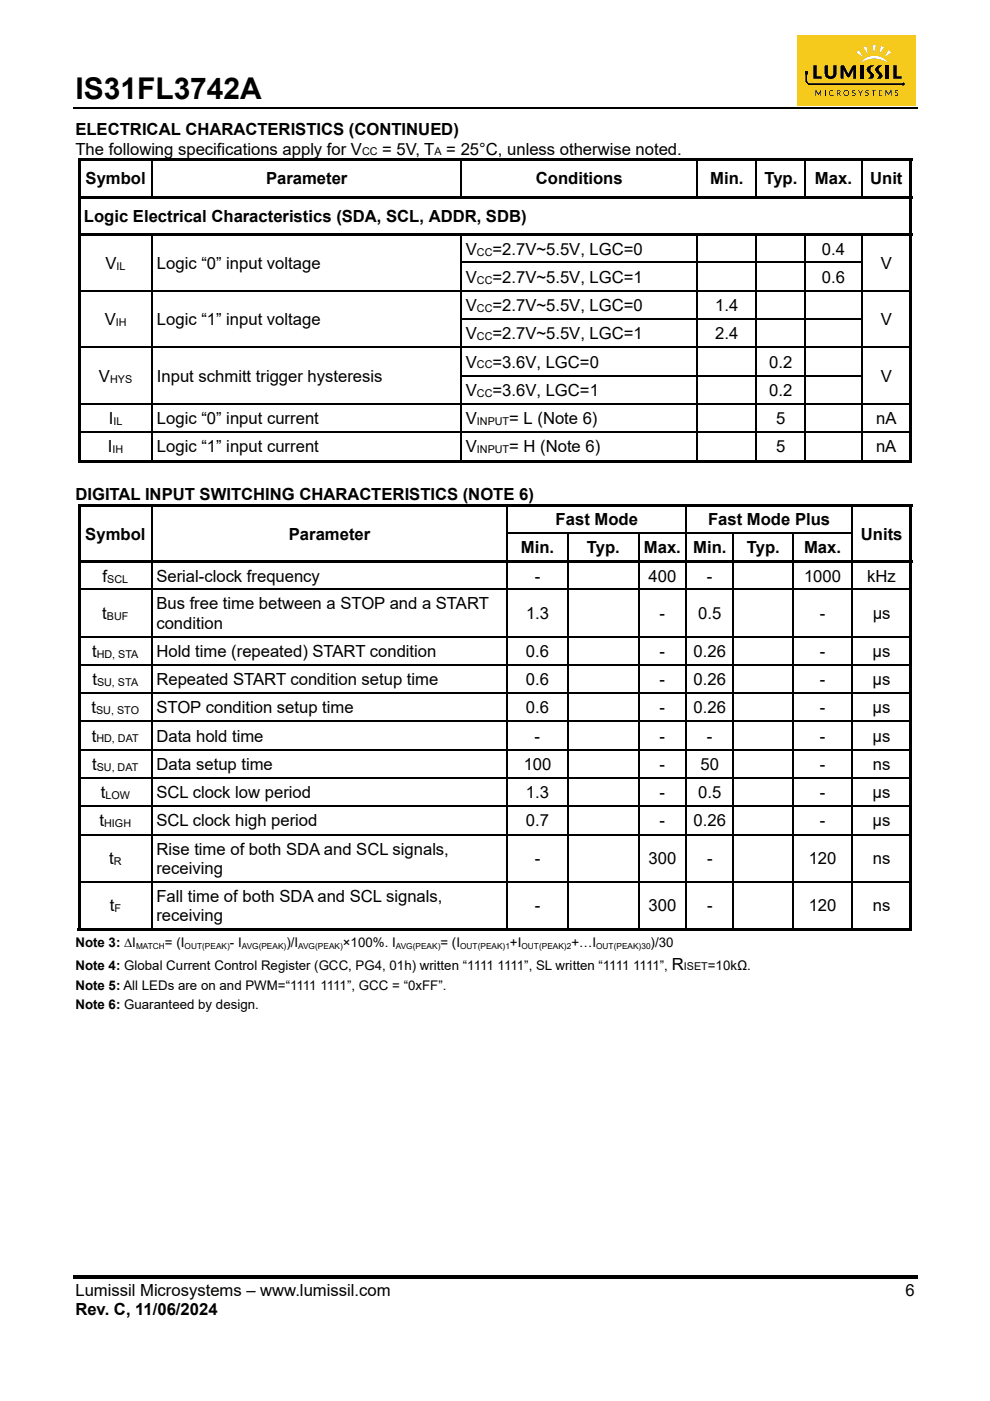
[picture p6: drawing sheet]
<svg xmlns="http://www.w3.org/2000/svg" width="210mm" height="297mm" viewBox="0 0 210 297" stroke-linecap="round" stroke-linejoin="round" font-family="sans-serif">
<path d="M15.5 22.8h179" fill="none" stroke="#000" stroke-width=".34"/>
<path d="M15.5 270.3h179v.8h-179z" fill="#000"/>
<path d="M169.1 7.4h25.2v15h-25.2z" fill="#f5ca1d"/>
<g fill="#040000">
<path d="M173 19.1h.1l.5 .9 .5-.9h.1v1.2h-.1v-.9l-.5 .8-.5-.8v.9h-.1z"/>
<path d="M175 19.1h.2v1.2h-.2z"/>
<path d="M176 19.3a.47 .47 0 0 1 .8 0 .49 .49 0 0 0-.7 .1 .49 .49 0 0 0 0 .6 .49 .49 0 0 0 .7 .1 .56 .56 0 0 1-.9 .1 .56 .56 0 0 1 0-.8z"/>
<path d="M180.8 19.2l.4-.1 .2 .2a.23 .23 0 0 0-.4-.1 .23 .23 0 0 0 .1 .4 .36 .36 0 0 1 .4 .3 .36 .36 0 0 1-.3 .4 .36 .36 0 0 1-.5-.2h.1a.26 .26 0 0 0 .4 .1 .26 .26 0 0 0 .1-.4 .26 .26 0 0 0-.4-.1l-.2-.1z"/>
<path d="M182 19.1h.2l.3 .6 .3-.6h.2l-.4 .7v.5h-.2v-.5z"/>
<path d="M183.6 19.2l.4-.1 .3 .1-.1 .1a.27 .27 0 0 0-.4-.1 .27 .27 0 0 0-.1 .4 .27 .27 0 0 0 .4 .1 .38 .38 0 0 1 0 .6 .38 .38 0 0 1-.6-.2h.1a.28 .28 0 0 0 .4 .1 .28 .28 0 0 0 .1-.4 .28 .28 0 0 0-.4-.1l-.1-.1z"/>
<path d="M184.8 19.1h1l-.4 .1v1.1h-.2v-1.1z"/>
<path d="M186.4 19.1h.8l-.6 .1v.5h.4l-.4 .1v.4l.6 .1h-.8z"/>
<path d="M187.8 19.1h.2l.4 .9 .5-.9h.2v1.2h-.2v-.9l-.5 .8-.4-.8v.9h-.2z"/>
<path d="M189.9 19.2l.3-.1 .2 .1v.1a.25 .25 0 0 0-.4 0 .25 .25 0 0 0 0 .3 .25 .25 0 0 0 .3 .1 .37 .37 0 0 1 .1 .6 .37 .37 0 0 1-.6-.2h.1a.27 .27 0 0 0 .4 .1 .27 .27 0 0 0 0-.4 .27 .27 0 0 0-.3-.1l-.2-.2z"/>
<path d="M172.5 13.8h.7v2.4h1.1v.5h-1.8z"/>
<path d="M174.9 13.8h.7v1.5a.6 .6 0 0 0 .4 .9 .6 .6 0 0 0 .7-.7v-1.7h.7v1.5a1.27 1.27 0 0 1-1.1 1.5 1.27 1.27 0 0 1-1.4-1.3z"/>
<path d="M178.3 13.8h.7l.9 1.9 .9-1.8 .8-.1v2.9h-.6v-1.9l-.8 1.5-.2 .1-.4-.1-.7-1.5v1.9h-.6z"/>
<path d="M182.5 13.8h.7v2.9h-.7z"/>
<path d="M187.9 13.8h.7v2.9h-.7z"/>
<path d="M189.5 13.8h.7v2.4h1v.5h-1.7z"/>
<path d="M184.2 14.1a1.17 1.17 0 0 1 1.2-.3 1.26 1.26 0 0 0-.8 1.1l.7 .7a.62 .62 0 0 1-.4 1.1h-.9a.68 .68 0 0 0 .6-.9l-.2-.2a.9 .9 0 0 1-.2-1.5z"/>
<path d="M185.9 14.1a1.17 1.17 0 0 1 1.3-.3v.1a.87 .87 0 0 0-.8 .8 .87 .87 0 0 0 .6 .9 .64 .64 0 0 1-.2 1.1h-1a.68 .68 0 0 0 .5-.9l-.1-.2a.9 .9 0 0 1-.3-1.5z"/>
<path d="M177.5 19.1h.3a.34 .34 0 0 1 .5 .2 .34 .34 0 0 1-.3 .5l.4 .5h-.2l-.4-.5h-.2v.5h-.1zM177.6 19.2v.5l.4-.1a.22 .22 0 0 0 .1-.3 .22 .22 0 0 0-.3-.1z"/>
<path d="M178.8 19.7a.65 .65 0 0 1 1.3 0 .65 .65 0 0 1-1.3 0zM179 19.7a.47 .47 0 0 0 .9 0 .47 .47 0 0 0-.9 0z"/>
</g>
<g fill="#fff">
<path d="M182.8 13a3.6 3.6 0 0 1 5.5 .3 5.1 5.1 0 0 0-5.7 0z"/>
<path d="M183.1 10l.7-.2 .3 1.7z"/>
<path d="M186.8 9.7l.7 .3-1 1.5z"/>
<path d="M185 9.6h.8l-.4 1.7z"/>
<path d="M181.6 11.1l.6-.5 .8 1.5z"/>
<path d="M188.5 10.6l.5 .5-1.4 1z"/>
</g>
<path d="M170.7 15.1h.7v.7h-.2v1.5l.4 .4h19.7a.33 .33 0 0 1 .5-.2 .33 .33 0 0 1 .1 .5 .33 .33 0 0 1-.5 .1l-20-.1-.5-.6z" fill="#040000"/>
<g fill="#000">
<path d="M16.5 33.5h.6v.5h-.6zM16.5 33.5h177v.5h-177zM193 33.5h.5v.5h-.5zM16.5 34h.6v7.5h-.6zM16.5 41.5h177v.6h-177zM16.5 42.1h.6v7.4h-.6zM16.5 49.5h177v.6h-177zM16.5 50.1h.6v5.4h-.6zM16.5 55.5h.6v.3h-.6zM32.2 55.5h.2v.3h-.2zM97.7 55.5h.2v.3h-.2zM147.8 55.5h.3v.3h-.3z"/>
<path d="M160.3 55.5h.2v.3h-.2zM170.7 55.5h.2v.3h-.2zM182.6 55.5h.3v.3h-.3zM193 34h.5v7.5h-.5zM193 42.1h.5v7.4h-.5zM193 50.1h.5v5.4h-.5zM193 55.5h.5v.3h-.5zM16.5 55.8h.6v5.7h-.6zM16.5 61.5h.6v.3h-.6zM16.5 61.8h.6v5.7h-.6zM16.5 67.5h.6v.3h-.6zM16.5 67.8h.6v5.7h-.6z"/>
<path d="M16.5 73.5h.6v.3h-.6zM16.5 73.8h.6v5.7h-.6zM16.5 79.5h.6v.3h-.6zM32.2 61.5h.2v.3h-.2zM32.2 67.5h.2v.3h-.2zM32.2 73.5h.2v.3h-.2zM32.2 79.5h.2v.3h-.2zM97.7 61.5h.2v.3h-.2zM97.7 67.5h.2v.3h-.2zM97.7 73.5h.2v.3h-.2zM97.7 79.5h.2v.3h-.2zM147.8 61.5h.3v.3h-.3z"/>
<path d="M147.8 67.5h.3v.3h-.3zM147.8 73.5h.3v.3h-.3zM147.8 79.5h.3v.3h-.3zM160.3 61.5h.2v.3h-.2zM160.3 67.5h.2v.3h-.2zM160.3 73.5h.2v.3h-.2zM160.3 79.5h.2v.3h-.2zM170.7 61.5h.2v.3h-.2zM170.7 67.5h.2v.3h-.2zM170.7 73.5h.2v.3h-.2zM170.7 79.5h.2v.3h-.2zM182.6 61.5h.3v.3h-.3z"/>
<path d="M182.6 67.5h.3v.3h-.3zM182.6 73.5h.3v.3h-.3zM182.6 79.5h.3v.3h-.3zM193 55.8h.5v5.7h-.5zM193 61.5h.5v.3h-.5zM193 61.8h.5v5.7h-.5zM193 67.5h.5v.3h-.5zM193 67.8h.5v5.7h-.5zM193 73.5h.5v.3h-.5zM193 73.8h.5v5.7h-.5zM193 79.5h.5v.3h-.5zM16.5 79.8h.6v5.7h-.6z"/>
<path d="M16.5 85.5h.6v.3h-.6zM16.5 85.8h.6v5.7h-.6zM16.5 91.5h.6v.3h-.6zM16.5 91.8h.6v6.2h-.6zM16.5 97.5h15.7v.5h-15.7zM32.2 85.5h.2v.3h-.2zM32.2 91.5h.2v.3h-.2zM32.2 97.5h65.5v.5h-65.5zM97.7 85.5h.2v.3h-.2zM97.7 91.5h.2v.3h-.2zM97.7 97.5h50.1v.5h-50.1zM147.8 85.5h.3v.3h-.3z"/>
<path d="M147.8 91.5h.3v.3h-.3zM147.8 97.5h12.5v.5h-12.5zM160.3 85.5h.2v.3h-.2zM160.3 91.5h.2v.3h-.2zM160.3 97.5h10.4v.5h-10.4zM170.7 85.5h.2v.3h-.2zM170.7 91.5h.2v.3h-.2zM170.7 97.5h11.9v.5h-11.9zM182.6 85.5h.3v.3h-.3zM182.6 91.5h.3v.3h-.3zM182.6 97.5h10.4v.5h-10.4zM193 79.8h.5v5.7h-.5z"/>
<path d="M193 85.5h.5v.3h-.5zM193 85.8h.5v5.7h-.5zM193 91.5h.5v.3h-.5zM193 91.8h.5v6.2h-.5zM193 97.5h.5v.5h-.5zM16.5 106.8h.6v.6h-.6zM16.5 106.8h177v.6h-177zM16.5 107.4h.6v5.4h-.6zM16.5 112.8h.6v.3h-.6zM16.5 113.1h.6v5.7h-.6zM16.5 118.8h177v.6h-177zM32 112.8h.3v.3h-.3z"/>
<path d="M107.5 112.8h.3v.3h-.3zM120.3 112.8h.2v.3h-.2zM135.4 112.8h.2v.3h-.2zM145.4 112.8h.2v.3h-.2zM155.4 112.8h.3v.3h-.3zM168 112.8h.3v.3h-.3zM180.6 112.8h.3v.3h-.3zM193 106.8h.5v.6h-.5zM193 107.4h.5v5.4h-.5zM193 112.8h.5v.3h-.5zM193 113.1h.5v5.7h-.5zM16.5 119.4h.6v5.4h-.6z"/>
<path d="M16.5 124.8h.6v.3h-.6zM16.5 125.1h.6v9.7h-.6zM16.5 134.8h.6v.3h-.6zM32 124.8h.3v.3h-.3zM32 134.8h.3v.3h-.3zM107.5 124.8h.3v.3h-.3zM107.5 134.8h.3v.3h-.3zM120.3 124.8h.2v.3h-.2zM120.3 134.8h.2v.3h-.2zM135.4 124.8h.2v.3h-.2zM135.4 134.8h.2v.3h-.2zM145.4 124.8h.2v.3h-.2z"/>
<path d="M145.4 134.8h.2v.3h-.2zM155.4 124.8h.3v.3h-.3zM155.4 134.8h.3v.3h-.3zM168 124.8h.3v.3h-.3zM168 134.8h.3v.3h-.3zM180.6 124.8h.3v.3h-.3zM180.6 134.8h.3v.3h-.3zM193 119.4h.5v5.4h-.5zM193 124.8h.5v.3h-.5zM193 125.1h.5v9.7h-.5zM193 134.8h.5v.3h-.5zM16.5 135.1h.6v5.7h-.6z"/>
<path d="M16.5 140.8h.6v.3h-.6zM16.5 141.1h.6v5.7h-.6zM16.5 146.8h.6v.3h-.6zM16.5 147.1h.6v5.7h-.6zM16.5 152.8h.6v.3h-.6zM16.5 153.1h.6v5.7h-.6zM16.5 158.8h.6v.3h-.6zM32 140.8h.3v.3h-.3zM32 146.8h.3v.3h-.3zM32 152.8h.3v.3h-.3zM32 158.8h.3v.3h-.3zM107.5 140.8h.3v.3h-.3z"/>
<path d="M107.5 146.8h.3v.3h-.3zM107.5 152.8h.3v.3h-.3zM107.5 158.8h.3v.3h-.3zM120.3 140.8h.2v.3h-.2zM120.3 146.8h.2v.3h-.2zM120.3 152.8h.2v.3h-.2zM120.3 158.8h.2v.3h-.2zM135.4 140.8h.2v.3h-.2zM135.4 146.8h.2v.3h-.2zM135.4 152.8h.2v.3h-.2zM135.4 158.8h.2v.3h-.2zM145.4 140.8h.2v.3h-.2z"/>
<path d="M145.4 146.8h.2v.3h-.2zM145.4 152.8h.2v.3h-.2zM145.4 158.8h.2v.3h-.2zM155.4 140.8h.3v.3h-.3zM155.4 146.8h.3v.3h-.3zM155.4 152.8h.3v.3h-.3zM155.4 158.8h.3v.3h-.3zM168 140.8h.3v.3h-.3zM168 146.8h.3v.3h-.3zM168 152.8h.3v.3h-.3zM168 158.8h.3v.3h-.3zM180.6 140.8h.3v.3h-.3z"/>
<path d="M180.6 146.8h.3v.3h-.3zM180.6 152.8h.3v.3h-.3zM180.6 158.8h.3v.3h-.3zM193 135.1h.5v5.7h-.5zM193 140.8h.5v.3h-.5zM193 141.1h.5v5.7h-.5zM193 146.8h.5v.3h-.5zM193 147.1h.5v5.7h-.5zM193 152.8h.5v.3h-.5zM193 153.1h.5v5.7h-.5zM193 158.8h.5v.3h-.5zM16.5 159.1h.6v5.7h-.6z"/>
<path d="M16.5 164.8h.6v.3h-.6zM16.5 165.1h.6v5.7h-.6zM16.5 170.8h.6v.3h-.6zM16.5 171.1h.6v5.7h-.6zM16.5 176.8h.6v.3h-.6zM32 164.8h.3v.3h-.3zM32 170.8h.3v.3h-.3zM32 176.8h.3v.3h-.3zM107.5 164.8h.3v.3h-.3zM107.5 170.8h.3v.3h-.3zM107.5 176.8h.3v.3h-.3zM120.3 164.8h.2v.3h-.2z"/>
<path d="M120.3 170.8h.2v.3h-.2zM120.3 176.8h.2v.3h-.2zM135.4 164.8h.2v.3h-.2zM135.4 170.8h.2v.3h-.2zM135.4 176.8h.2v.3h-.2zM145.4 164.8h.2v.3h-.2zM145.4 170.8h.2v.3h-.2zM145.4 176.8h.2v.3h-.2zM155.4 164.8h.3v.3h-.3zM155.4 170.8h.3v.3h-.3zM155.4 176.8h.3v.3h-.3zM168 164.8h.3v.3h-.3z"/>
<path d="M168 170.8h.3v.3h-.3zM168 176.8h.3v.3h-.3zM180.6 164.8h.3v.3h-.3zM180.6 170.8h.3v.3h-.3zM180.6 176.8h.3v.3h-.3zM193 159.1h.5v5.7h-.5zM193 164.8h.5v.3h-.5zM193 165.1h.5v5.7h-.5zM193 170.8h.5v.3h-.5zM193 171.1h.5v5.7h-.5zM193 176.8h.5v.3h-.5zM16.5 177.1h.6v9.7h-.6z"/>
<path d="M16.5 186.8h.6v.3h-.6zM16.5 187.1h.6v10.2h-.6zM16.5 196.8h15.5v.5h-15.5zM32 186.8h.3v.3h-.3zM32 196.8h75.5v.5h-75.5zM107.5 186.8h.3v.3h-.3zM107.5 196.8h12.8v.5h-12.8zM120.3 186.8h.2v.3h-.2zM120.3 196.8h15.1v.5h-15.1zM135.4 186.8h.2v.3h-.2zM135.4 196.8h10v.5h-10zM145.4 186.8h.2v.3h-.2z"/>
<path d="M145.4 196.8h10v.5h-10zM155.4 186.8h.3v.3h-.3zM155.4 196.8h12.6v.5h-12.6zM168 186.8h.3v.3h-.3zM168 196.8h12.6v.5h-12.6zM180.6 186.8h.3v.3h-.3zM180.6 196.8h12.4v.5h-12.4zM193 177.1h.5v9.7h-.5zM193 186.8h.5v.3h-.5zM193 187.1h.5v10.2h-.5zM193 196.8h.5v.5h-.5z"/>
</g>
<g fill="none" stroke="#000" stroke-width=".25">
<path d="M32.3 34v7.5M97.8 34v7.5M147.9 34v7.5M160.4 34v7.5M170.8 34v7.5M182.8 34v7.5M32.3 50.1v5.4M32.3 55.8v5.7M97.8 50.1v5.4M97.8 55.8v5.7M97.9 55.6h49.9M147.9 50.1v5.4"/>
<path d="M147.9 55.8v5.7M148.1 55.6h12.2M160.4 50.1v5.4M160.4 55.8v5.7M160.5 55.6h10.2M170.8 50.1v5.4M170.8 55.8v5.7M170.9 55.6h11.7M182.8 50.1v5.4M182.8 55.8v5.7M17.1 61.7h15.1M17.1 73.6h15.1"/>
<path d="M32.3 61.8v5.7M32.3 67.8v5.7M32.3 73.8v5.7M32.3 79.8v5.7M32.4 61.7h65.3M32.4 73.6h65.3M97.8 61.8v5.7M97.8 67.8v5.7M97.8 73.8v5.7M97.8 79.8v5.7M97.9 61.7h49.9M97.9 67.6h49.9"/>
<path d="M97.9 73.6h49.9M97.9 79.7h49.9M147.9 61.8v5.7M147.9 67.8v5.7M147.9 73.8v5.7M147.9 79.8v5.7M148.1 61.7h12.2M148.1 67.6h12.2M148.1 73.6h12.2M148.1 79.7h12.2M160.4 61.8v5.7M160.4 67.8v5.7"/>
<path d="M160.4 73.8v5.7M160.4 79.8v5.7M160.5 61.7h10.2M160.5 67.6h10.2M160.5 73.6h10.2M160.5 79.7h10.2M170.8 61.8v5.7M170.8 67.8v5.7M170.8 73.8v5.7M170.8 79.8v5.7M170.9 61.7h11.7M170.9 67.6h11.7"/>
<path d="M170.9 73.6h11.7M170.9 79.7h11.7M182.8 61.8v5.7M182.8 67.8v5.7M182.8 73.8v5.7M182.8 79.8v5.7M182.9 61.7h10.1M182.9 73.6h10.1M17.1 85.6h15.1M17.1 91.6h15.1M32.3 85.8v5.7M32.3 91.8v5.7"/>
<path d="M32.4 85.6h65.3M32.4 91.6h65.3M97.8 85.8v5.7M97.8 91.8v5.7M97.9 85.6h49.9M97.9 91.6h49.9M147.9 85.8v5.7M147.9 91.8v5.7M148.1 85.6h12.2M148.1 91.6h12.2M160.4 85.8v5.7M160.4 91.8v5.7"/>
<path d="M160.5 85.6h10.2M160.5 91.6h10.2M170.8 85.8v5.7M170.8 91.8v5.7M170.9 85.6h11.7M170.9 91.6h11.7M182.8 85.8v5.7M182.8 91.8v5.7M182.9 85.6h10.1M182.9 91.6h10.1M32.2 107.4v5.4M32.2 113.1v5.7"/>
<path d="M32.2 119.4v5.4M107.6 107.4v5.4M107.6 113.1v5.7M107.6 119.4v5.4M107.8 112.9h12.5M120.4 113.1v5.7M120.4 119.4v5.4M120.5 112.9h14.9M135.5 113.1v5.7M135.5 119.4v5.4M135.6 112.9h9.8M145.5 107.4v5.4"/>
<path d="M145.5 113.1v5.7M145.5 119.4v5.4M145.6 112.9h9.8M155.6 113.1v5.7M155.6 119.4v5.4M155.7 112.9h12.3M168.2 113.1v5.7M168.2 119.4v5.4M168.3 112.9h12.3M180.8 107.4v5.4M180.8 113.1v5.7M180.8 119.4v5.4"/>
<path d="M17.1 124.9h14.9M17.1 135h14.9M32.2 125.1v9.7M32.2 135.1v5.7M32.3 124.9h75.2M32.3 135h75.2M107.6 125.1v9.7M107.6 135.1v5.7M107.8 124.9h12.5M107.8 135h12.5M120.4 125.1v9.7M120.4 135.1v5.7"/>
<path d="M120.5 124.9h14.9M120.5 135h14.9M135.5 125.1v9.7M135.5 135.1v5.7M135.6 124.9h9.8M135.6 135h9.8M145.5 125.1v9.7M145.5 135.1v5.7M145.6 124.9h9.8M145.6 135h9.8M155.6 125.1v9.7M155.6 135.1v5.7"/>
<path d="M155.7 124.9h12.3M155.7 135h12.3M168.2 125.1v9.7M168.2 135.1v5.7M168.3 124.9h12.3M168.3 135h12.3M180.8 125.1v9.7M180.8 135.1v5.7M180.9 124.9h12.1M180.9 135h12.1M17.1 140.9h14.9M17.1 146.9h14.9"/>
<path d="M17.1 153h14.9M17.1 158.9h14.9M32.2 141.1v5.7M32.2 147.1v5.7M32.2 153.1v5.7M32.2 159.1v5.7M32.3 140.9h75.2M32.3 146.9h75.2M32.3 153h75.2M32.3 158.9h75.2M107.6 141.1v5.7M107.6 147.1v5.7"/>
<path d="M107.6 153.1v5.7M107.6 159.1v5.7M107.8 140.9h12.5M107.8 146.9h12.5M107.8 153h12.5M107.8 158.9h12.5M120.4 141.1v5.7M120.4 147.1v5.7M120.4 153.1v5.7M120.4 159.1v5.7M120.5 140.9h14.9M120.5 146.9h14.9"/>
<path d="M120.5 153h14.9M120.5 158.9h14.9M135.5 141.1v5.7M135.5 147.1v5.7M135.5 153.1v5.7M135.5 159.1v5.7M135.6 140.9h9.8M135.6 146.9h9.8M135.6 153h9.8M135.6 158.9h9.8M145.5 141.1v5.7M145.5 147.1v5.7"/>
<path d="M145.5 153.1v5.7M145.5 159.1v5.7M145.6 140.9h9.8M145.6 146.9h9.8M145.6 153h9.8M145.6 158.9h9.8M155.6 141.1v5.7M155.6 147.1v5.7M155.6 153.1v5.7M155.6 159.1v5.7M155.7 140.9h12.3M155.7 146.9h12.3"/>
<path d="M155.7 153h12.3M155.7 158.9h12.3M168.2 141.1v5.7M168.2 147.1v5.7M168.2 153.1v5.7M168.2 159.1v5.7M168.3 140.9h12.3M168.3 146.9h12.3M168.3 153h12.3M168.3 158.9h12.3M180.8 141.1v5.7M180.8 147.1v5.7"/>
<path d="M180.8 153.1v5.7M180.8 159.1v5.7M180.9 140.9h12.1M180.9 146.9h12.1M180.9 153h12.1M180.9 158.9h12.1M17.1 164.9h14.9M17.1 170.9h14.9M17.1 176.9h14.9M32.2 165.1v5.7M32.2 171.1v5.7M32.2 177.1v9.7"/>
<path d="M32.3 164.9h75.2M32.3 170.9h75.2M32.3 176.9h75.2M107.6 165.1v5.7M107.6 171.1v5.7M107.6 177.1v9.7M107.8 164.9h12.5M107.8 170.9h12.5M107.8 176.9h12.5M120.4 165.1v5.7M120.4 171.1v5.7M120.4 177.1v9.7"/>
<path d="M120.5 164.9h14.9M120.5 170.9h14.9M120.5 176.9h14.9M135.5 165.1v5.7M135.5 171.1v5.7M135.5 177.1v9.7M135.6 164.9h9.8M135.6 170.9h9.8M135.6 176.9h9.8M145.5 165.1v5.7M145.5 171.1v5.7M145.5 177.1v9.7"/>
<path d="M145.6 164.9h9.8M145.6 170.9h9.8M145.6 176.9h9.8M155.6 165.1v5.7M155.6 171.1v5.7M155.6 177.1v9.7M155.7 164.9h12.3M155.7 170.9h12.3M155.7 176.9h12.3M168.2 165.1v5.7M168.2 171.1v5.7M168.2 177.1v9.7"/>
<path d="M168.3 164.9h12.3M168.3 170.9h12.3M168.3 176.9h12.3M180.8 165.1v5.7M180.8 171.1v5.7M180.8 177.1v9.7M180.9 164.9h12.1M180.9 170.9h12.1M180.9 176.9h12.1M17.1 186.9h14.9M32.2 187.1v9.7M32.3 186.9h75.2"/>
<path d="M107.6 187.1v9.7M107.8 186.9h12.5M120.4 187.1v9.7M120.5 186.9h14.9M135.5 187.1v9.7M135.6 186.9h9.8M145.5 187.1v9.7M145.6 186.9h9.8M155.6 187.1v9.7M155.7 186.9h12.3M168.2 187.1v9.7M168.3 186.9h12.3"/>
<path d="M180.8 187.1v9.7M180.9 186.9h12.1"/>
</g>
<text font-size="6.3" x="16" y="21">IS31FL3742A</text>
<g font-size="3.5">
<text x="16" y="28.7">ELECTRICAL CHARACTERISTICS (CONTINUED)</text>
<text x="16" y="32.8">The following specifications apply for V</text>
<text x="81.1" y="32.8">= 5V, T</text>
<text x="94.7" y="32.8">= 25°C, unless otherwise noted.</text>
<text x="18.2" y="39.1">Symbol</text>
<text x="56.4" y="39.1">Parameter</text>
<text x="113.6" y="39.1">Conditions</text>
<text x="150.6" y="39.1">Min.</text>
<text x="162.1" y="39.1">Typ.</text>
<text x="172.9" y="39.1">Max.</text>
<text x="184.6" y="39.1">Unit</text>
<text x="17.8" y="47.1">Logic Electrical Characteristics (SDA, SCL, ADDR, SDB)</text>
<text x="22.4" y="57.1">V</text>
<text x="33.3" y="57.1">Logic “0” input voltage</text>
<text x="98.8" y="59.9">V</text>
<text x="98.8" y="54.1">V</text>
<text x="104.5" y="54.1">=2.7V~5.5V, LGC=0</text>
<text x="104.5" y="59.9">=2.7V~5.5V, LGC=1</text>
<text x="174.3" y="54.1">0.4</text>
<text x="174.3" y="59.9">0.6</text>
<text x="186.8" y="57.1">V</text>
<text x="98.8" y="65.9">V</text>
<text x="104.5" y="65.9">=2.7V~5.5V, LGC=0</text>
<text x="151.7" y="65.9">1.4</text>
<text x="22.2" y="68.9">V</text>
<text x="33.3" y="68.9">Logic “1” input voltage</text>
<text x="98.8" y="71.9">V</text>
<text x="104.5" y="71.9">=2.7V~5.5V, LGC=1</text>
<text x="151.7" y="71.9">2.4</text>
<text x="186.8" y="68.9">V</text>
<text x="98.8" y="77.9">V</text>
<text x="104.5" y="77.9">=3.6V, LGC=0</text>
<text x="163.2" y="77.9">0.2</text>
<text x="21" y="80.9">V</text>
<text x="33.3" y="80.9">Input schmitt trigger hysteresis</text>
<text x="98.8" y="83.9">V</text>
<text x="104.5" y="83.9">=3.6V, LGC=1</text>
<text x="163.2" y="83.9">0.2</text>
<text x="186.8" y="80.9">V</text>
<text x="23.1" y="89.9">I</text>
<text x="33.3" y="89.9">Logic “0” input current</text>
<text x="98.8" y="89.9">V</text>
<text x="108" y="89.9">= L (Note 6)</text>
<text x="164.6" y="89.9">5</text>
<text x="185.8" y="89.9">nA</text>
<text x="22.9" y="95.9">I</text>
<text x="33.3" y="95.9">Logic “1” input current</text>
<text x="98.8" y="95.9">V</text>
<text x="108" y="95.9">= H (Note 6)</text>
<text x="164.6" y="95.9">5</text>
<text x="185.8" y="95.9">nA</text>
<text x="16" y="106.1">DIGITAL INPUT SWITCHING CHARACTERISTICS (NOTE 6)</text>
<text x="117.9" y="111.4">Fast Mode</text>
<text x="150.2" y="111.4">Fast Mode Plus</text>
<text x="18.1" y="114.4">Symbol</text>
<text x="61.3" y="114.4">Parameter</text>
<text x="110.5" y="117.2">Min.</text>
<text x="124.5" y="117.2">Typ.</text>
<text x="136.6" y="117.2">Max.</text>
<text x="147" y="117.2">Min.</text>
<text x="158.4" y="117.2">Typ.</text>
<text x="170.6" y="117.2">Max.</text>
<text x="182.6" y="114.4">Units</text>
<text x="21.8" y="123.4">f</text>
<text x="33.2" y="123.4">Serial-clock frequency</text>
<text x="113.4" y="123.4">-</text>
<text x="137.6" y="123.4">400</text>
<text x="149.9" y="123.4">-</text>
<text x="170.5" y="123.4">1000</text>
<text x="183.9" y="123.4">kHz</text>
<text x="21.7" y="131.2">t</text>
<text x="33.2" y="129.2">Bus free time between a STOP and a START</text>
<text x="111.6" y="131.2">1.3</text>
<text x="139.9" y="131.2">-</text>
<text x="148.1" y="131.2">0.5</text>
<text x="173.9" y="131.2">-</text>
<text x="185.1" y="131.2">μs</text>
<text x="33.2" y="133.3">condition</text>
<text x="19.5" y="139.2">t</text>
<text x="33.2" y="139.2">Hold time (repeated) START condition</text>
<text x="111.5" y="139.2">0.6</text>
<text x="139.9" y="139.2">-</text>
<text x="147.1" y="139.2">0.26</text>
<text x="173.9" y="139.2">-</text>
<text x="185.1" y="139.2">μs</text>
<text x="19.6" y="145.2">t</text>
<text x="33.2" y="145.2">Repeated START condition setup time</text>
<text x="111.6" y="145.2">0.6</text>
<text x="139.9" y="145.2">-</text>
<text x="147.1" y="145.2">0.26</text>
<text x="173.9" y="145.2">-</text>
<text x="185.1" y="145.2">μs</text>
<text x="19.4" y="151.2">t</text>
<text x="33.2" y="151.2">STOP condition setup time</text>
<text x="111.6" y="151.2">0.6</text>
<text x="139.9" y="151.2">-</text>
<text x="147.1" y="151.2">0.26</text>
<text x="173.9" y="151.2">-</text>
<text x="185.1" y="151.2">μs</text>
<text x="19.5" y="157.2">t</text>
<text x="33.2" y="157.2">Data hold time</text>
<text x="113.4" y="157.2">-</text>
<text x="139.9" y="157.2">-</text>
<text x="149.9" y="157.2">-</text>
<text x="173.9" y="157.2">-</text>
<text x="185.1" y="157.2">μs</text>
<text x="19.5" y="163.2">t</text>
<text x="33.2" y="163.2">Data setup time</text>
<text x="111.1" y="163.2">100</text>
<text x="139.9" y="163.2">-</text>
<text x="148.6" y="163.2">50</text>
<text x="173.9" y="163.2">-</text>
<text x="185.1" y="163.2">ns</text>
<text x="21.4" y="169.2">t</text>
<text x="33.2" y="169.2">SCL clock low period</text>
<text x="111.5" y="169.2">1.3</text>
<text x="139.9" y="169.2">-</text>
<text x="148.1" y="169.2">0.5</text>
<text x="173.9" y="169.2">-</text>
<text x="185.1" y="169.2">μs</text>
<text x="21.1" y="175.2">t</text>
<text x="33.2" y="175.2">SCL clock high period</text>
<text x="111.5" y="175.2">0.7</text>
<text x="139.9" y="175.2">-</text>
<text x="147.1" y="175.2">0.26</text>
<text x="173.9" y="175.2">-</text>
<text x="185.1" y="175.2">μs</text>
<text x="23.2" y="183.2">t</text>
<text x="33.2" y="181.2">Rise time of both SDA and SCL signals,</text>
<text x="33.2" y="185.3">receiving</text>
<text x="113.4" y="183.2">-</text>
<text x="137.6" y="183.2">300</text>
<text x="150" y="183.2">-</text>
<text x="171.5" y="183.2">120</text>
<text x="185.1" y="183.2">ns</text>
<text x="33.2" y="191.2">Fall time of both SDA and SCL signals,</text>
<text x="23.3" y="193.2">t</text>
<text x="33.2" y="195.3">receiving</text>
<text x="113.4" y="193.2">-</text>
<text x="137.6" y="193.2">300</text>
<text x="150" y="193.2">-</text>
<text x="171.5" y="193.2">120</text>
<text x="185.1" y="193.2">ns</text>
<text x="142.5" y="205.6">R</text>
<text x="16" y="274.7">Lumissil Microsystems – www.lumissil.com</text>
<text x="192" y="274.7">6</text>
<text x="16" y="278.8">Rev. C, 11/06/2024</text>
</g>
<g font-size="2.8">
<text x="16" y="200.8">Note 3: ∆I</text>
<text x="35" y="200.8">= (I</text>
<text x="48.8" y="200.8">- I</text>
<text x="60.7" y="200.8">)/I</text>
<text x="72.7" y="200.8">×100%. I</text>
<text x="93.4" y="200.8">= (I</text>
<text x="108.2" y="200.8">+I</text>
<text x="121.2" y="200.8">+…I</text>
<text x="138" y="200.8">)/30</text>
<text x="16" y="209.8">Note 5: All LEDs are on and PWM=“1111 1111”, GCC = “0xFF”.</text>
<text x="16" y="205.6">Note 4: Global Current Control Register (GCC, PG4, 01h) written “1111 1111”, SL written “1111 1111”,</text>
<text x="150.1" y="205.6">=10kΩ.</text>
<text x="16" y="213.9">Note 6: Guaranteed by design.</text>
</g>
<g font-size="2.3">
<text x="76.8" y="32.9">CC</text>
<text x="92.2" y="32.9">A</text>
<text x="24.7" y="57.3">IL</text>
<text x="101.2" y="54.3">CC</text>
<text x="101.2" y="60.1">CC</text>
<text x="24.6" y="69.1">IH</text>
<text x="101.2" y="66.1">CC</text>
<text x="101.2" y="72.1">CC</text>
<text x="23.3" y="81.1">HYS</text>
<text x="101.2" y="78.1">CC</text>
<text x="101.2" y="84.1">CC</text>
<text x="24.1" y="90.1">IL</text>
<text x="101.2" y="90.1">INPUT</text>
<text x="23.9" y="96.1">IH</text>
<text x="101.2" y="96.1">INPUT</text>
<text x="22.7" y="123.5">SCL</text>
<text x="22.7" y="131.4">BUF</text>
<text x="20.5" y="139.4">HD, STA</text>
<text x="20.6" y="145.4">SU, STA</text>
<text x="20.4" y="151.4">SU, STO</text>
<text x="20.4" y="157.4">HD, DAT</text>
<text x="20.5" y="163.4">SU, DAT</text>
<text x="22.4" y="169.4">LOW</text>
<text x="22.1" y="175.4">HIGH</text>
<text x="24.1" y="183.4">R</text>
<text x="24.3" y="193.4">F</text>
<text x="145.1" y="205.8">ISET</text>
</g>
<g font-size="1.8">
<text x="28.9" y="201.2">MATCH</text>
<text x="39.2" y="201.2">OUT(PEAK)</text>
<text x="51.3" y="201.2">AVG(PEAK)</text>
<text x="63.2" y="201.2">AVG(PEAK)</text>
<text x="83.9" y="201.2">AVG(PEAK)</text>
<text x="97.6" y="201.2">OUT(PEAK)1</text>
<text x="110.6" y="201.2">OUT(PEAK)2</text>
<text x="126.4" y="201.2">OUT(PEAK)30</text>
</g>
</svg>
